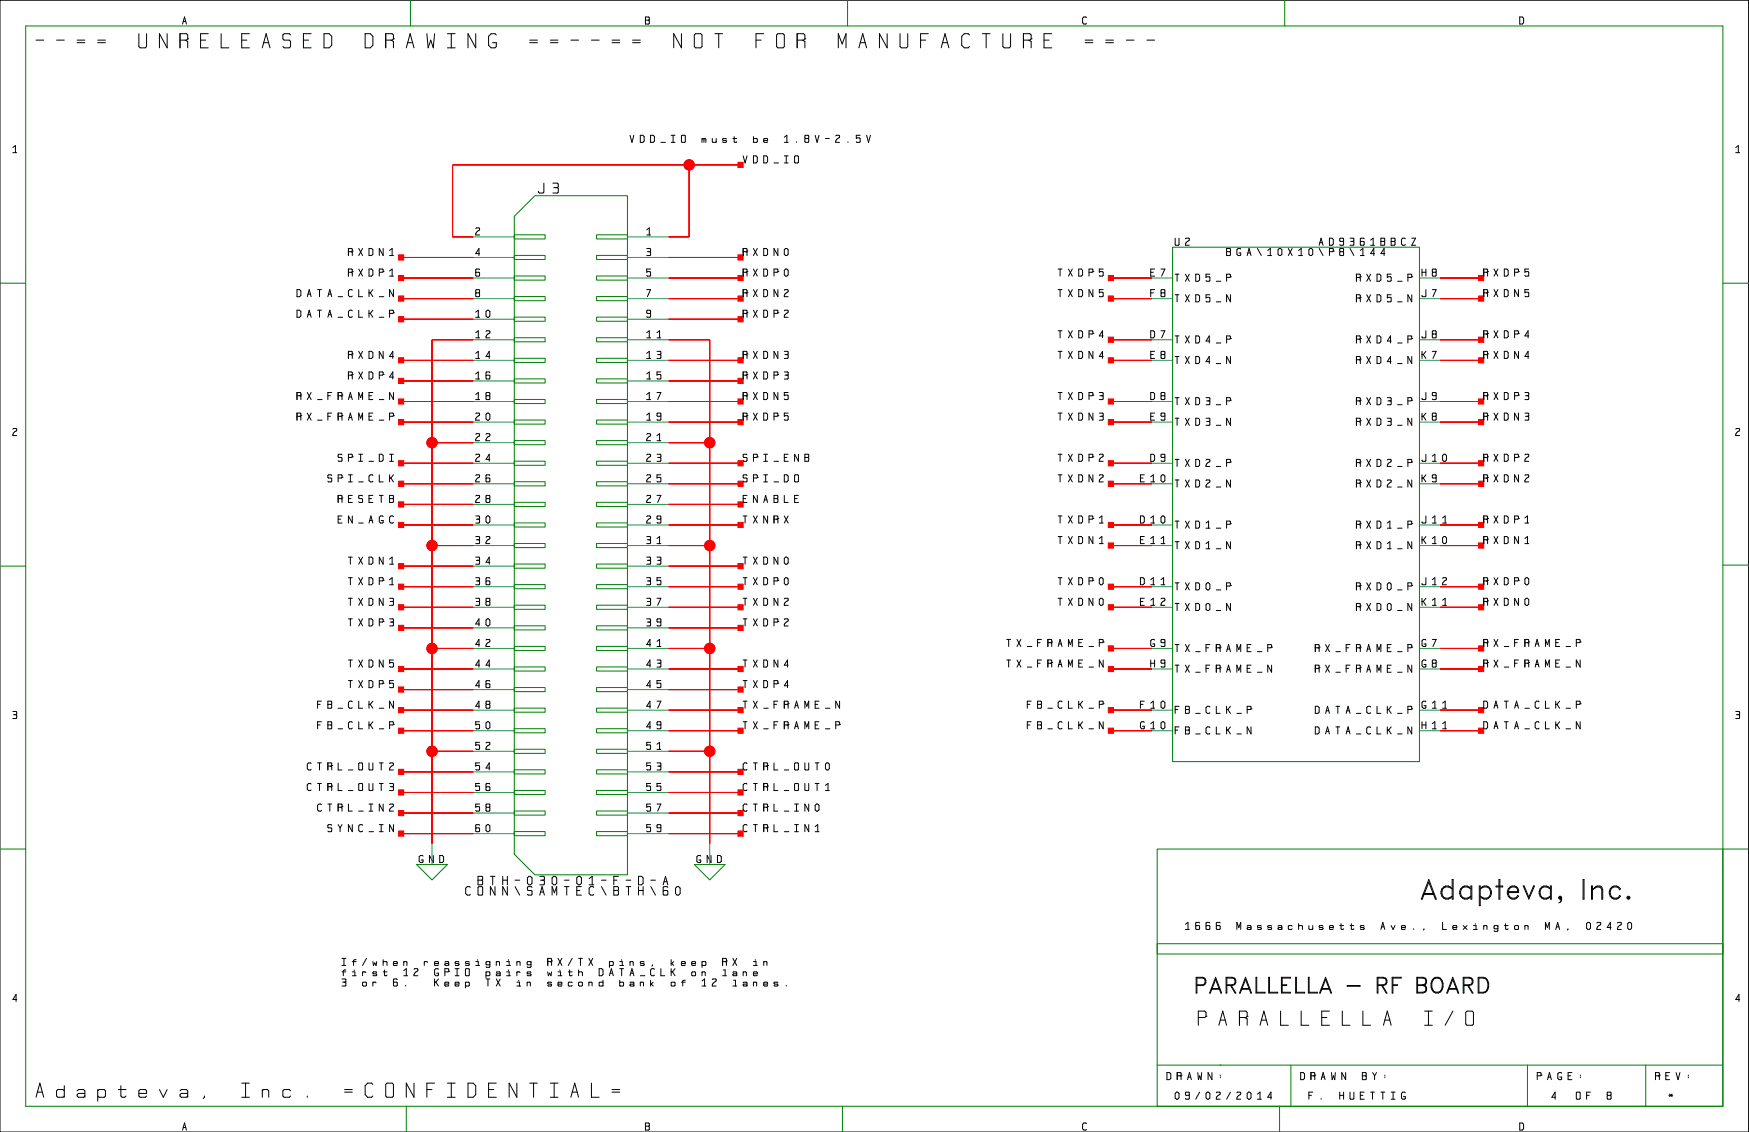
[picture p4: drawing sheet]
<svg xmlns="http://www.w3.org/2000/svg" width="432mm" height="279mm" viewBox="0 0 432 279" stroke-linecap="round" stroke-linejoin="round" font-family="sans-serif">
<path d="M0 .1h431.7v279.3h-431.7zM412.2 270l.6 .7M412.8 270l-.6 .7" fill="none" stroke="#000" stroke-width=".25"/>
<g fill="none" stroke="#008000" stroke-width=".25">
<path d="M6.3 6.4h419.1v266.7h-419.1zM101.3 .1v6.3M209.2 .1v6.3M317.2 .1v6.3M127 58h7.6v1h-7.6zM132.1 48.3h22.8v167.6h-22.8l-5.1-5.1v-157.4zM147.3 58h7.6v1h-7.6zM0 69.9h6.3M127 63h7.6v1.1h-7.6zM127 68.1h7.6v1h-7.6zM127 73.2h7.6v1h-7.6zM127 78.3h7.6v1h-7.6z"/>
<path d="M147.3 63h7.6v1.1h-7.6zM147.3 68.1h7.6v1h-7.6zM147.3 73.2h7.6v1h-7.6zM147.3 78.3h7.6v1h-7.6zM289.5 61h60.9v127h-60.9zM425.4 69.9h6.3M127 83.4h7.6v1h-7.6zM127 88.4h7.6v1.1h-7.6zM127 93.5h7.6v1h-7.6zM127 98.6h7.6v1h-7.6zM147.3 83.4h7.6v1h-7.6zM147.3 88.4h7.6v1.1h-7.6z"/>
<path d="M147.3 93.5h7.6v1h-7.6zM147.3 98.6h7.6v1h-7.6zM127 103.7h7.6v1h-7.6zM127 108.8h7.6v1h-7.6zM127 113.8h7.6v1h-7.6zM127 118.9h7.6v1h-7.6zM147.3 103.7h7.6v1h-7.6zM147.3 108.8h7.6v1h-7.6zM147.3 113.8h7.6v1h-7.6zM147.3 118.9h7.6v1h-7.6zM0 139.7h6.3M127 124h7.6v1h-7.6z"/>
<path d="M127 129.1h7.6v1h-7.6zM127 134.1h7.6v1.1h-7.6zM127 139.2h7.6v1h-7.6zM147.3 124h7.6v1h-7.6zM147.3 129.1h7.6v1h-7.6zM147.3 134.1h7.6v1.1h-7.6zM147.3 139.2h7.6v1h-7.6zM425.4 139.5h6.3M127 144.3h7.6v1h-7.6zM127 149.4h7.6v1h-7.6zM127 154.5h7.6v1h-7.6zM127 159.5h7.6v1.1h-7.6z"/>
<path d="M147.3 144.3h7.6v1h-7.6zM147.3 149.4h7.6v1h-7.6zM147.3 154.5h7.6v1h-7.6zM147.3 159.5h7.6v1.1h-7.6zM127 164.6h7.6v1h-7.6zM127 169.7h7.6v1h-7.6zM127 174.8h7.6v1h-7.6zM127 179.9h7.6v1h-7.6zM147.3 164.6h7.6v1h-7.6zM147.3 169.7h7.6v1h-7.6zM147.3 174.8h7.6v1h-7.6zM147.3 179.9h7.6v1h-7.6z"/>
<path d="M127 184.9h7.6v1h-7.6zM127 190h7.6v1h-7.6zM127 195.1h7.6v1h-7.6zM147.3 184.9h7.6v1h-7.6zM147.3 190h7.6v1h-7.6zM147.3 195.1h7.6v1h-7.6zM0 209.6h6.3M102.8 213.4h7.7l-3.8 3.8zM127 200.2h7.6v1h-7.6zM127 205.2h7.6v1.1h-7.6zM147.3 200.2h7.6v1h-7.6zM147.3 205.2h7.6v1.1h-7.6z"/>
<path d="M171.4 213.4h7.6l-3.8 3.8zM285.7 209.6h139.7v63.5h-139.7zM425.4 209.6h6.3M285.7 232.9h139.7v2.6h-139.7zM100.3 273.1v6.3M208 273.1v6.3M285.7 262.9h139.4M315.9 273.1v6.3M318.7 262.9v10.2M377.1 262.9v10.2M406.3 262.9v10.2"/>
</g>
<g fill="none" stroke="#008080" stroke-width=".25">
<path d="M116.8 58.5h10.2M154.9 58.5h10.2M116.8 73.7h10.2M116.8 68.6h10.2M116.8 63.5h10.2M116.8 78.8h10.2M154.9 73.7h10.2M154.9 68.6h10.2M154.9 63.5h10.2M154.9 78.8h10.2M284.4 73.7h5.1M284.4 68.6h5.1"/>
<path d="M350.4 73.7h5.1M350.4 68.6h5.1M116.8 83.9h10.2M116.8 88.9h10.2M116.8 94h10.2M116.8 99.1h10.2M154.9 83.9h10.2M154.9 88.9h10.2M154.9 94h10.2M154.9 99.1h10.2M284.4 83.9h5.1M284.4 88.9h5.1"/>
<path d="M284.4 99.1h5.1M350.4 83.9h5.1M350.4 88.9h5.1M350.4 99.1h5.1M116.8 104.2h10.2M116.8 109.3h10.2M116.8 114.3h10.2M116.8 119.4h10.2M154.9 104.2h10.2M154.9 109.3h10.2M154.9 114.3h10.2M154.9 119.4h10.2"/>
<path d="M284.4 104.2h5.1M284.4 114.3h5.1M284.4 119.4h5.1M350.4 104.2h5.1M350.4 114.3h5.1M350.4 119.4h5.1M116.8 124.5h10.2M116.8 129.6h10.2M116.8 134.7h10.2M116.8 139.7h10.2M154.9 124.5h10.2M154.9 129.6h10.2"/>
<path d="M154.9 134.7h10.2M154.9 139.7h10.2M284.4 129.6h5.1M284.4 134.7h5.1M350.4 129.6h5.1M350.4 134.7h5.1M116.8 144.8h10.2M116.8 149.9h10.2M116.8 155h10.2M154.9 144.8h10.2M154.9 149.9h10.2M154.9 155h10.2"/>
<path d="M284.4 144.8h5.1M284.4 149.9h5.1M350.4 144.8h5.1M350.4 149.9h5.1M116.8 175.3h10.2M116.8 170.2h10.2M116.8 165.1h10.2M116.8 160h10.2M154.9 175.3h10.2M154.9 170.2h10.2M154.9 165.1h10.2M154.9 160h10.2"/>
<path d="M284.4 175.3h5.1M284.4 165.1h5.1M284.4 160h5.1M350.4 175.3h5.1M350.4 165.1h5.1M350.4 160h5.1M116.8 180.4h10.2M116.8 195.6h10.2M116.8 185.4h10.2M116.8 190.5h10.2M154.9 180.4h10.2M154.9 195.6h10.2"/>
<path d="M154.9 185.4h10.2M154.9 190.5h10.2M284.4 180.4h5.1M350.4 180.4h5.1M106.7 208.3v5.1M116.8 200.7h10.2M116.8 205.8h10.2M154.9 200.7h10.2M154.9 205.8h10.2M175.2 208.3v5.1"/>
</g>
<g fill="#f00" stroke="#f00" stroke-width=".25">
<path d="M106.7 185.4h10.1z" fill-rule="evenodd"/>
<path d="M106.7 160h10.1z" fill-rule="evenodd"/>
<path d="M106.7 134.7h10.1z" fill-rule="evenodd"/>
<path d="M106.7 109.3h10.1z" fill-rule="evenodd"/>
<path d="M106.7 83.9h10.1z" fill-rule="evenodd"/>
<path d="M106.7 83.9v25.4z" fill-rule="evenodd"/>
<path d="M106.7 160v25.4z" fill-rule="evenodd"/>
<path d="M106.7 134.7v25.3z" fill-rule="evenodd"/>
<path d="M106.7 185.4v22.9z" fill-rule="evenodd"/>
<path d="M106.7 109.3v25.4z" fill-rule="evenodd"/>
<path d="M355.5 180.4h10.2z" fill-rule="evenodd"/>
<path d="M365 179.7h1.3v1.3h-1.3z" fill-rule="evenodd"/>
<path d="M355.5 175.3h10.2z" fill-rule="evenodd"/>
<path d="M365 174.6h1.3v1.3h-1.3z" fill-rule="evenodd"/>
<path d="M355.5 165.1h10.2z" fill-rule="evenodd"/>
<path d="M365 164.5h1.3v1.3h-1.3z" fill-rule="evenodd"/>
<path d="M355.5 160h10.2z" fill-rule="evenodd"/>
<path d="M365 159.4h1.3v1.3h-1.3z" fill-rule="evenodd"/>
<path d="M355.5 149.9h10.2z" fill-rule="evenodd"/>
<path d="M365 149.3h1.3v1.2h-1.3z" fill-rule="evenodd"/>
<path d="M355.5 144.8h10.2z" fill-rule="evenodd"/>
<path d="M365 144.2h1.3v1.2h-1.3z" fill-rule="evenodd"/>
<path d="M355.5 134.7h10.2z" fill-rule="evenodd"/>
<path d="M365 134h1.3v1.3h-1.3z" fill-rule="evenodd"/>
<path d="M355.5 129.6h10.2z" fill-rule="evenodd"/>
<path d="M365 128.9h1.3v1.3h-1.3z" fill-rule="evenodd"/>
<path d="M355.5 119.4h10.2z" fill-rule="evenodd"/>
<path d="M365 118.8h1.3v1.3h-1.3z" fill-rule="evenodd"/>
<path d="M355.5 114.3h10.2z" fill-rule="evenodd"/>
<path d="M365 113.7h1.3v1.3h-1.3z" fill-rule="evenodd"/>
<path d="M355.5 88.9h10.2z" fill-rule="evenodd"/>
<path d="M365 88.3h1.3v1.3h-1.3z" fill-rule="evenodd"/>
<path d="M355.5 83.9h10.2z" fill-rule="evenodd"/>
<path d="M365 83.2h1.3v1.3h-1.3z" fill-rule="evenodd"/>
<path d="M355.5 73.7h10.2z" fill-rule="evenodd"/>
<path d="M365 73.1h1.3v1.2h-1.3z" fill-rule="evenodd"/>
<path d="M355.5 68.6h10.2z" fill-rule="evenodd"/>
<path d="M365 68h1.3v1.3h-1.3z" fill-rule="evenodd"/>
<path d="M274.3 180.4h10.1z" fill-rule="evenodd"/>
<path d="M273.6 179.7h1.3v1.3h-1.3z" fill-rule="evenodd"/>
<path d="M274.3 175.3h10.1z" fill-rule="evenodd"/>
<path d="M273.6 174.6h1.3v1.3h-1.3z" fill-rule="evenodd"/>
<path d="M274.3 165.1h10.1z" fill-rule="evenodd"/>
<path d="M273.6 164.5h1.3v1.3h-1.3z" fill-rule="evenodd"/>
<path d="M274.3 160h10.1z" fill-rule="evenodd"/>
<path d="M273.6 159.4h1.3v1.3h-1.3z" fill-rule="evenodd"/>
<path d="M274.3 149.9h10.1z" fill-rule="evenodd"/>
<path d="M273.6 149.3h1.3v1.2h-1.3z" fill-rule="evenodd"/>
<path d="M274.3 144.8h10.1z" fill-rule="evenodd"/>
<path d="M273.6 144.2h1.3v1.2h-1.3z" fill-rule="evenodd"/>
<path d="M274.3 134.7h10.1z" fill-rule="evenodd"/>
<path d="M273.6 134h1.3v1.3h-1.3z" fill-rule="evenodd"/>
<path d="M274.3 129.6h10.1z" fill-rule="evenodd"/>
<path d="M273.6 128.9h1.3v1.3h-1.3z" fill-rule="evenodd"/>
<path d="M274.3 119.4h10.1z" fill-rule="evenodd"/>
<path d="M273.6 118.8h1.3v1.3h-1.3z" fill-rule="evenodd"/>
<path d="M274.3 114.3h10.1z" fill-rule="evenodd"/>
<path d="M273.6 113.7h1.3v1.3h-1.3z" fill-rule="evenodd"/>
<path d="M274.3 104.2h10.1z" fill-rule="evenodd"/>
<path d="M273.6 103.5h1.3v1.3h-1.3z" fill-rule="evenodd"/>
<path d="M274.3 99.1h10.1z" fill-rule="evenodd"/>
<path d="M273.6 98.5h1.3v1.2h-1.3z" fill-rule="evenodd"/>
<path d="M274.3 88.9h10.1z" fill-rule="evenodd"/>
<path d="M273.6 88.3h1.3v1.3h-1.3z" fill-rule="evenodd"/>
<path d="M274.3 83.9h10.1z" fill-rule="evenodd"/>
<path d="M273.6 83.2h1.3v1.3h-1.3z" fill-rule="evenodd"/>
<path d="M274.3 73.7h10.1z" fill-rule="evenodd"/>
<path d="M273.6 73.1h1.3v1.2h-1.3z" fill-rule="evenodd"/>
<path d="M274.3 68.6h10.1z" fill-rule="evenodd"/>
<path d="M273.6 68h1.3v1.3h-1.3z" fill-rule="evenodd"/>
<path d="M99 73.7h17.8z" fill-rule="evenodd"/>
<path d="M98.4 73.1h1.3v1.2h-1.3z" fill-rule="evenodd"/>
<path d="M99 78.8h17.8z" fill-rule="evenodd"/>
<path d="M98.4 78.2h1.3v1.2h-1.3z" fill-rule="evenodd"/>
<path d="M165.1 63.5h17.7z" fill-rule="evenodd"/>
<path d="M182.2 62.9h1.3v1.3h-1.3z" fill-rule="evenodd"/>
<path d="M165.1 68.6h17.7z" fill-rule="evenodd"/>
<path d="M182.2 68h1.3v1.3h-1.3z" fill-rule="evenodd"/>
<path d="M99 63.5h17.8z" fill-rule="evenodd"/>
<path d="M98.4 62.9h1.3v1.3h-1.3z" fill-rule="evenodd"/>
<path d="M99 68.6h17.8z" fill-rule="evenodd"/>
<path d="M98.4 68h1.3v1.3h-1.3z" fill-rule="evenodd"/>
<path d="M165.1 73.7h17.7z" fill-rule="evenodd"/>
<path d="M182.2 73.1h1.3v1.2h-1.3z" fill-rule="evenodd"/>
<path d="M165.1 78.8h17.7z" fill-rule="evenodd"/>
<path d="M182.2 78.2h1.3v1.2h-1.3z" fill-rule="evenodd"/>
<path d="M99 88.9h17.8z" fill-rule="evenodd"/>
<path d="M98.4 88.3h1.3v1.3h-1.3z" fill-rule="evenodd"/>
<path d="M99 94h17.8z" fill-rule="evenodd"/>
<path d="M98.4 93.4h1.3v1.3h-1.3z" fill-rule="evenodd"/>
<path d="M165.1 99.1h17.7z" fill-rule="evenodd"/>
<path d="M182.2 98.5h1.3v1.2h-1.3z" fill-rule="evenodd"/>
<path d="M165.1 104.2h17.7z" fill-rule="evenodd"/>
<path d="M182.2 103.5h1.3v1.3h-1.3z" fill-rule="evenodd"/>
<path d="M99 99.1h17.8z" fill-rule="evenodd"/>
<path d="M98.4 98.5h1.3v1.2h-1.3z" fill-rule="evenodd"/>
<path d="M99 104.2h17.8z" fill-rule="evenodd"/>
<path d="M98.4 103.5h1.3v1.3h-1.3z" fill-rule="evenodd"/>
<path d="M99 175.3h17.8z" fill-rule="evenodd"/>
<path d="M98.4 174.6h1.3v1.3h-1.3z" fill-rule="evenodd"/>
<path d="M99 180.4h17.8z" fill-rule="evenodd"/>
<path d="M98.4 179.7h1.3v1.3h-1.3z" fill-rule="evenodd"/>
<path d="M165.1 175.3h17.7z" fill-rule="evenodd"/>
<path d="M182.2 174.6h1.3v1.3h-1.3z" fill-rule="evenodd"/>
<path d="M165.1 180.4h17.7z" fill-rule="evenodd"/>
<path d="M182.2 179.7h1.3v1.3h-1.3z" fill-rule="evenodd"/>
<path d="M165.1 139.7h17.7z" fill-rule="evenodd"/>
<path d="M182.2 139.1h1.3v1.3h-1.3z" fill-rule="evenodd"/>
<path d="M165.1 144.8h17.7z" fill-rule="evenodd"/>
<path d="M182.2 144.2h1.3v1.2h-1.3z" fill-rule="evenodd"/>
<path d="M99 139.7h17.8z" fill-rule="evenodd"/>
<path d="M98.4 139.1h1.3v1.3h-1.3z" fill-rule="evenodd"/>
<path d="M99 144.8h17.8z" fill-rule="evenodd"/>
<path d="M98.4 144.2h1.3v1.2h-1.3z" fill-rule="evenodd"/>
<path d="M165.1 149.9h17.7z" fill-rule="evenodd"/>
<path d="M182.2 149.3h1.3v1.2h-1.3z" fill-rule="evenodd"/>
<path d="M165.1 155h17.7z" fill-rule="evenodd"/>
<path d="M182.2 154.3h1.3v1.3h-1.3z" fill-rule="evenodd"/>
<path d="M99 149.9h17.8z" fill-rule="evenodd"/>
<path d="M98.4 149.3h1.3v1.2h-1.3z" fill-rule="evenodd"/>
<path d="M99 155h17.8z" fill-rule="evenodd"/>
<path d="M98.4 154.3h1.3v1.3h-1.3z" fill-rule="evenodd"/>
<path d="M165.1 165.1h17.7z" fill-rule="evenodd"/>
<path d="M182.2 164.5h1.3v1.3h-1.3z" fill-rule="evenodd"/>
<path d="M165.1 170.2h17.7z" fill-rule="evenodd"/>
<path d="M182.2 169.6h1.3v1.2h-1.3z" fill-rule="evenodd"/>
<path d="M99 165.1h17.8z" fill-rule="evenodd"/>
<path d="M98.4 164.5h1.3v1.3h-1.3z" fill-rule="evenodd"/>
<path d="M99 170.2h17.8z" fill-rule="evenodd"/>
<path d="M98.4 169.6h1.3v1.2h-1.3z" fill-rule="evenodd"/>
<path d="M165.1 83.9h10.1z" fill-rule="evenodd"/>
<path d="M175.2 83.9v25.4z" fill-rule="evenodd"/>
<path d="M165.1 109.3h10.1z" fill-rule="evenodd"/>
<path d="M165.1 134.7h10.1z" fill-rule="evenodd"/>
<path d="M165.1 160h10.1z" fill-rule="evenodd"/>
<path d="M165.1 185.4h10.1z" fill-rule="evenodd"/>
<path d="M175.2 160v25.4z" fill-rule="evenodd"/>
<path d="M175.2 134.7v25.3z" fill-rule="evenodd"/>
<path d="M175.2 109.3v25.4z" fill-rule="evenodd"/>
<path d="M175.2 185.4v22.9z" fill-rule="evenodd"/>
<path d="M111.7 58.5h5.1z" fill-rule="evenodd"/>
<path d="M111.7 40.7v17.8z" fill-rule="evenodd"/>
<path d="M170.1 40.7v17.8z" fill-rule="evenodd"/>
<path d="M165.1 58.5h5z" fill-rule="evenodd"/>
<path d="M111.7 40.7h58.4z" fill-rule="evenodd"/>
<path d="M170.1 40.7h12.7z" fill-rule="evenodd"/>
<path d="M182.2 40.1h1.3v1.2h-1.3z" fill-rule="evenodd"/>
<path d="M165.1 129.6h17.7z" fill-rule="evenodd"/>
<path d="M182.2 128.9h1.3v1.3h-1.3z" fill-rule="evenodd"/>
<path d="M99 124.5h17.8z" fill-rule="evenodd"/>
<path d="M98.4 123.9h1.3v1.2h-1.3z" fill-rule="evenodd"/>
<path d="M165.1 119.4h17.7z" fill-rule="evenodd"/>
<path d="M182.2 118.8h1.3v1.3h-1.3z" fill-rule="evenodd"/>
<path d="M165.1 114.3h17.7z" fill-rule="evenodd"/>
<path d="M182.2 113.7h1.3v1.3h-1.3z" fill-rule="evenodd"/>
<path d="M99 119.4h17.8z" fill-rule="evenodd"/>
<path d="M98.4 118.8h1.3v1.3h-1.3z" fill-rule="evenodd"/>
<path d="M99 114.3h17.8z" fill-rule="evenodd"/>
<path d="M98.4 113.7h1.3v1.3h-1.3z" fill-rule="evenodd"/>
<path d="M165.1 124.5h17.7z" fill-rule="evenodd"/>
<path d="M182.2 123.9h1.3v1.2h-1.3z" fill-rule="evenodd"/>
<path d="M99 190.5h17.8z" fill-rule="evenodd"/>
<path d="M98.4 189.9h1.3v1.3h-1.3z" fill-rule="evenodd"/>
<path d="M165.1 190.5h17.7z" fill-rule="evenodd"/>
<path d="M182.2 189.9h1.3v1.3h-1.3z" fill-rule="evenodd"/>
<path d="M165.1 195.6h17.7z" fill-rule="evenodd"/>
<path d="M182.2 195h1.3v1.2h-1.3z" fill-rule="evenodd"/>
<path d="M165.1 205.8h17.7z" fill-rule="evenodd"/>
<path d="M182.2 205.1h1.3v1.3h-1.3z" fill-rule="evenodd"/>
<path d="M99 195.6h17.8z" fill-rule="evenodd"/>
<path d="M98.4 195h1.3v1.2h-1.3z" fill-rule="evenodd"/>
<path d="M99 129.6h17.8z" fill-rule="evenodd"/>
<path d="M98.4 128.9h1.3v1.3h-1.3z" fill-rule="evenodd"/>
<path d="M99 205.8h17.8z" fill-rule="evenodd"/>
<path d="M98.4 205.1h1.3v1.3h-1.3z" fill-rule="evenodd"/>
<path d="M99 200.7h17.8z" fill-rule="evenodd"/>
<path d="M98.4 200h1.3v1.3h-1.3z" fill-rule="evenodd"/>
<path d="M355.5 104.2h10.2z" fill-rule="evenodd"/>
<path d="M365 103.5h1.3v1.3h-1.3z" fill-rule="evenodd"/>
<path d="M355.5 99.1h10.2z" fill-rule="evenodd"/>
<path d="M365 98.5h1.3v1.2h-1.3z" fill-rule="evenodd"/>
<path d="M165.1 88.9h17.7z" fill-rule="evenodd"/>
<path d="M182.2 88.3h1.3v1.3h-1.3z" fill-rule="evenodd"/>
<path d="M165.1 94h17.7z" fill-rule="evenodd"/>
<path d="M182.2 93.4h1.3v1.3h-1.3z" fill-rule="evenodd"/>
<path d="M165.1 200.7h17.7z" fill-rule="evenodd"/>
<path d="M182.2 200h1.3v1.3h-1.3z" fill-rule="evenodd"/>
<circle cx="106.7" cy="160" r="1.27"/>
<circle cx="106.7" cy="185.4" r="1.27"/>
<circle cx="106.7" cy="134.7" r="1.27"/>
<circle cx="106.7" cy="109.3" r="1.27"/>
<circle cx="175.2" cy="160" r="1.27"/>
<circle cx="175.2" cy="134.7" r="1.27"/>
<circle cx="175.2" cy="109.3" r="1.27"/>
<circle cx="175.2" cy="185.4" r="1.27"/>
<circle cx="170.1" cy="40.7" r="1.27"/>
</g>
<g fill="none" stroke="#f00" stroke-width=".25">
<path d="M170.1 40.7v17.8h-5M182.8 40.7h-71.1v17.8h5.1M99 73.7h17.8M99 68.6h17.8M99 78.8h17.8M99 63.5h17.8M165.1 73.7h17.7M165.1 68.6h17.7M165.1 78.8h17.7M165.1 63.5h17.7M274.3 73.7h10.1M274.3 68.6h10.1"/>
<path d="M355.5 73.7h10.2M355.5 68.6h10.2M99 88.9h17.8M99 99.1h17.8M99 94h17.8M116.8 83.9h-10.1v124.4M165.1 83.9h10.1v124.4M165.1 88.9h17.7M165.1 99.1h17.7M165.1 94h17.7M274.3 83.9h10.1M274.3 88.9h10.1"/>
<path d="M274.3 99.1h10.1M355.5 83.9h10.2M355.5 88.9h10.2M355.5 99.1h10.2M99 119.4h17.8M99 114.3h17.8M99 104.2h17.8M106.7 109.3h10.1M165.1 109.3h10.1M165.1 119.4h17.7M165.1 114.3h17.7M165.1 104.2h17.7"/>
<path d="M274.3 119.4h10.1M274.3 114.3h10.1M274.3 104.2h10.1M355.5 119.4h10.2M355.5 114.3h10.2M355.5 104.2h10.2M99 129.6h17.8M99 139.7h17.8M99 124.5h17.8M106.7 134.7h10.1M165.1 134.7h10.1M165.1 129.6h17.7"/>
<path d="M165.1 139.7h17.7M165.1 124.5h17.7M274.3 134.7h10.1M274.3 129.6h10.1M355.5 134.7h10.2M355.5 129.6h10.2M99 149.9h17.8M99 144.8h17.8M99 155h17.8M165.1 149.9h17.7M165.1 144.8h17.7M165.1 155h17.7"/>
<path d="M274.3 149.9h10.1M274.3 144.8h10.1M355.5 149.9h10.2M355.5 144.8h10.2M99 175.3h17.8M99 165.1h17.8M99 170.2h17.8M106.7 160h10.1M165.1 160h10.1M165.1 175.3h17.7M165.1 165.1h17.7M165.1 170.2h17.7"/>
<path d="M274.3 160h10.1M274.3 175.3h10.1M274.3 165.1h10.1M355.5 160h10.2M355.5 175.3h10.2M355.5 165.1h10.2M99 180.4h17.8M99 190.5h17.8M99 195.6h17.8M106.7 185.4h10.1M165.1 185.4h10.1M165.1 180.4h17.7"/>
<path d="M165.1 190.5h17.7M165.1 195.6h17.7M274.3 180.4h10.1M355.5 180.4h10.2M99 205.8h17.8M99 200.7h17.8M165.1 205.8h17.7M165.1 200.7h17.7"/>
<circle cx="170.1" cy="40.7" r="1.27"/>
<circle cx="106.7" cy="109.3" r="1.27"/>
<circle cx="175.2" cy="109.3" r="1.27"/>
<circle cx="106.7" cy="134.7" r="1.27"/>
<circle cx="175.2" cy="134.7" r="1.27"/>
<circle cx="106.7" cy="160" r="1.27"/>
<circle cx="175.2" cy="160" r="1.27"/>
<circle cx="106.7" cy="185.4" r="1.27"/>
<circle cx="175.2" cy="185.4" r="1.27"/>
</g>
<g font-size="7.4">
<text x="350.4" y="220.7">Ad</text>
<text x="359.7" y="220.7">a</text>
<text x="364.3" y="220.7">pt</text>
<text x="371.4" y="220.7">eva</text>
<text x="383.9" y="220.7">, I</text>
<text x="392" y="220.7">n</text>
<text x="396.6" y="220.7">c.</text>
</g>
<text font-size="6" x="294.6" y="244">PARALLELLA - RF BOARD</text>
<g font-size="4.9">
<text x="7.6" y="10.8">--==</text>
<text x="33" y="10.8">UNRELEASED</text>
<text x="88.9" y="10.8">DRAWING</text>
<text x="129.5" y="10.8">==--==</text>
<text x="165.1" y="10.8">NOT</text>
<text x="185.4" y="10.8">FOR</text>
<text x="205.7" y="10.8">MANUFACTURE</text>
<text x="266.6" y="10.8">==--</text>
<text x="294.6" y="252">PARALLELLA</text>
<text x="350.4" y="252">I/O</text>
<text x="7.6" y="269.8">Adapteva,</text>
<text x="58.4" y="269.8">Inc.</text>
<text x="83.8" y="269.8">=CONFIDENTIAL=</text>
</g>
<text font-size="3.5" x="132" y="46.8">J3</text>
<g font-size="2.8">
<text x="114.8" y="220.3">CONN\SAMTEC\BTH\60</text>
<text x="117.8" y="217.8">BTH-030-01-F-D-A</text>
</g>
<g font-size="2.5">
<text x="44.4" y="5.3">A</text>
<text x="158.7" y="5.3">B</text>
<text x="266.6" y="5.3">C</text>
<text x="374.6" y="5.3">D</text>
<text x="154.9" y="34.5">VDD_IO</text>
<text x="172.7" y="34.5">must</text>
<text x="185.4" y="34.5">be</text>
<text x="193" y="34.5">1.8V-2.5V</text>
<text x="2.5" y="37.1">1</text>
<text x="182.8" y="39.6">VDD_IO</text>
<text x="427.9" y="37.1">1</text>
<text x="116.8" y="57.4">2</text>
<text x="160" y="57.4">1</text>
<text x="289.5" y="59.9">U2</text>
<text x="325" y="59.9">AD9361BBCZ</text>
<text x="86.3" y="62.5">RXDN1</text>
<text x="116.8" y="62.5">4</text>
<text x="160" y="62.5">3</text>
<text x="182.8" y="62.5">RXDN0</text>
<text x="302.2" y="62.5">BGA\10X10\P8\144</text>
<text x="86.3" y="67.6">RXDP1</text>
<text x="116.8" y="67.6">6</text>
<text x="160" y="67.6">5</text>
<text x="182.8" y="67.6">RXDP0</text>
<text x="261.6" y="67.6">TXDP5</text>
<text x="284.4" y="67.6">E7</text>
<text x="289.5" y="68.8">TXD5_P</text>
<text x="335.2" y="68.8">RXD5_P</text>
<text x="350.4" y="67.6">H8</text>
<text x="365.7" y="67.6">RXDP5</text>
<text x="73.6" y="72.6">DATA_CLK_N</text>
<text x="73.6" y="77.7">DATA_CLK_P</text>
<text x="116.8" y="77.7">10</text>
<text x="116.8" y="72.6">8</text>
<text x="160" y="77.7">9</text>
<text x="160" y="72.6">7</text>
<text x="182.8" y="72.6">RXDN2</text>
<text x="182.8" y="77.7">RXDP2</text>
<text x="261.6" y="72.6">TXDN5</text>
<text x="284.4" y="72.6">F8</text>
<text x="289.5" y="73.9">TXD5_N</text>
<text x="335.2" y="73.9">RXD5_N</text>
<text x="350.4" y="72.6">J7</text>
<text x="365.7" y="72.6">RXDN5</text>
<text x="116.8" y="82.8">12</text>
<text x="160" y="82.8">11</text>
<text x="261.6" y="82.8">TXDP4</text>
<text x="284.4" y="82.8">D7</text>
<text x="350.4" y="82.8">J8</text>
<text x="365.7" y="82.8">RXDP4</text>
<text x="86.3" y="87.9">RXDN4</text>
<text x="116.8" y="87.9">14</text>
<text x="160" y="87.9">13</text>
<text x="182.8" y="87.9">RXDN3</text>
<text x="261.6" y="87.9">TXDN4</text>
<text x="284.4" y="87.9">E8</text>
<text x="289.5" y="84.1">TXD4_P</text>
<text x="289.5" y="89.1">TXD4_N</text>
<text x="335.2" y="84.1">RXD4_P</text>
<text x="335.2" y="89.1">RXD4_N</text>
<text x="350.4" y="87.9">K7</text>
<text x="365.7" y="87.9">RXDN4</text>
<text x="86.3" y="92.9">RXDP4</text>
<text x="116.8" y="92.9">16</text>
<text x="160" y="92.9">15</text>
<text x="182.8" y="92.9">RXDP3</text>
<text x="73.6" y="98">RX_FRAME_N</text>
<text x="116.8" y="98">18</text>
<text x="160" y="98">17</text>
<text x="182.8" y="98">RXDN5</text>
<text x="261.6" y="98">TXDP3</text>
<text x="284.4" y="98">D8</text>
<text x="289.5" y="99.3">TXD3_P</text>
<text x="335.2" y="99.3">RXD3_P</text>
<text x="350.4" y="98">J9</text>
<text x="365.7" y="98">RXDP3</text>
<text x="2.5" y="106.9">2</text>
<text x="73.6" y="103.1">RX_FRAME_P</text>
<text x="116.8" y="103.1">20</text>
<text x="160" y="103.1">19</text>
<text x="182.8" y="103.1">RXDP5</text>
<text x="261.6" y="103.1">TXDN3</text>
<text x="284.4" y="103.1">E9</text>
<text x="289.5" y="104.4">TXD3_N</text>
<text x="335.2" y="104.4">RXD3_N</text>
<text x="350.4" y="103.1">K8</text>
<text x="365.7" y="103.1">RXDN3</text>
<text x="427.9" y="106.9">2</text>
<text x="83.8" y="113.3">SPI_DI</text>
<text x="116.8" y="113.3">24</text>
<text x="116.8" y="108.2">22</text>
<text x="160" y="113.3">23</text>
<text x="160" y="108.2">21</text>
<text x="182.8" y="113.3">SPI_ENB</text>
<text x="261.6" y="113.3">TXDP2</text>
<text x="284.4" y="113.3">D9</text>
<text x="350.4" y="113.3">J10</text>
<text x="365.7" y="113.3">RXDP2</text>
<text x="81.3" y="118.3">SPI_CLK</text>
<text x="116.8" y="118.3">26</text>
<text x="160" y="118.3">25</text>
<text x="182.8" y="118.3">SPI_DO</text>
<text x="261.6" y="118.3">TXDN2</text>
<text x="281.9" y="118.3">E10</text>
<text x="289.5" y="114.5">TXD2_P</text>
<text x="289.5" y="119.6">TXD2_N</text>
<text x="335.2" y="114.5">RXD2_P</text>
<text x="335.2" y="119.6">RXD2_N</text>
<text x="350.4" y="118.3">K9</text>
<text x="365.7" y="118.3">RXDN2</text>
<text x="83.8" y="123.4">RESETB</text>
<text x="116.8" y="123.4">28</text>
<text x="160" y="123.4">27</text>
<text x="182.8" y="123.4">ENABLE</text>
<text x="83.8" y="128.5">EN_AGC</text>
<text x="116.8" y="128.5">30</text>
<text x="160" y="128.5">29</text>
<text x="182.8" y="128.5">TXNRX</text>
<text x="261.6" y="128.5">TXDP1</text>
<text x="281.9" y="128.5">D10</text>
<text x="289.5" y="129.8">TXD1_P</text>
<text x="335.2" y="129.8">RXD1_P</text>
<text x="350.4" y="128.5">J11</text>
<text x="365.7" y="128.5">RXDP1</text>
<text x="116.8" y="133.6">32</text>
<text x="160" y="133.6">31</text>
<text x="261.6" y="133.6">TXDN1</text>
<text x="281.9" y="133.6">E11</text>
<text x="289.5" y="134.8">TXD1_N</text>
<text x="335.2" y="134.8">RXD1_N</text>
<text x="350.4" y="133.6">K10</text>
<text x="365.7" y="133.6">RXDN1</text>
<text x="86.3" y="138.7">TXDN1</text>
<text x="86.3" y="143.7">TXDP1</text>
<text x="116.8" y="138.7">34</text>
<text x="116.8" y="143.7">36</text>
<text x="160" y="143.7">35</text>
<text x="160" y="138.7">33</text>
<text x="182.8" y="138.7">TXDN0</text>
<text x="182.8" y="143.7">TXDP0</text>
<text x="261.6" y="143.7">TXDP0</text>
<text x="281.9" y="143.7">D11</text>
<text x="350.4" y="143.7">J12</text>
<text x="365.7" y="143.7">RXDP0</text>
<text x="86.3" y="148.8">TXDN3</text>
<text x="116.8" y="148.8">38</text>
<text x="160" y="148.8">37</text>
<text x="182.8" y="148.8">TXDN2</text>
<text x="261.6" y="148.8">TXDN0</text>
<text x="281.9" y="148.8">E12</text>
<text x="289.5" y="145">TXD0_P</text>
<text x="335.2" y="145">RXD0_P</text>
<text x="350.4" y="148.8">K11</text>
<text x="365.7" y="148.8">RXDN0</text>
<text x="86.3" y="153.9">TXDP3</text>
<text x="116.8" y="153.9">40</text>
<text x="160" y="153.9">39</text>
<text x="182.8" y="153.9">TXDP2</text>
<text x="289.5" y="150.1">TXD0_N</text>
<text x="335.2" y="150.1">RXD0_N</text>
<text x="116.8" y="159">42</text>
<text x="160" y="159">41</text>
<text x="248.9" y="159">TX_FRAME_P</text>
<text x="284.4" y="159">G9</text>
<text x="289.5" y="160.2">TX_FRAME_P</text>
<text x="325" y="160.2">RX_FRAME_P</text>
<text x="350.4" y="159">G7</text>
<text x="365.7" y="159">RX_FRAME_P</text>
<text x="86.3" y="164">TXDN5</text>
<text x="116.8" y="164">44</text>
<text x="160" y="164">43</text>
<text x="182.8" y="164">TXDN4</text>
<text x="248.9" y="164">TX_FRAME_N</text>
<text x="284.4" y="164">H9</text>
<text x="289.5" y="165.3">TX_FRAME_N</text>
<text x="325" y="165.3">RX_FRAME_N</text>
<text x="350.4" y="164">G8</text>
<text x="365.7" y="164">RX_FRAME_N</text>
<text x="86.3" y="169.1">TXDP5</text>
<text x="116.8" y="169.1">46</text>
<text x="160" y="169.1">45</text>
<text x="182.8" y="169.1">TXDP4</text>
<text x="2.5" y="176.7">3</text>
<text x="78.7" y="174.2">FB_CLK_N</text>
<text x="78.7" y="179.3">FB_CLK_P</text>
<text x="116.8" y="179.3">50</text>
<text x="116.8" y="174.2">48</text>
<text x="160" y="179.3">49</text>
<text x="160" y="174.2">47</text>
<text x="182.8" y="174.2">TX_FRAME_N</text>
<text x="182.8" y="179.3">TX_FRAME_P</text>
<text x="253.9" y="179.3">FB_CLK_N</text>
<text x="253.9" y="174.2">FB_CLK_P</text>
<text x="281.9" y="179.3">G10</text>
<text x="281.9" y="174.2">F10</text>
<text x="289.5" y="175.5">FB_CLK_P</text>
<text x="325" y="175.5">DATA_CLK_P</text>
<text x="350.4" y="179.3">H11</text>
<text x="350.4" y="174.2">G11</text>
<text x="365.7" y="179.3">DATA_CLK_N</text>
<text x="365.7" y="174.2">DATA_CLK_P</text>
<text x="427.9" y="176.7">3</text>
<text x="116.8" y="184.4">52</text>
<text x="160" y="184.4">51</text>
<text x="289.5" y="180.6">FB_CLK_N</text>
<text x="325" y="180.6">DATA_CLK_N</text>
<text x="76.2" y="189.4">CTRL_OUT2</text>
<text x="116.8" y="189.4">54</text>
<text x="160" y="189.4">53</text>
<text x="182.8" y="189.4">CTRL_OUT0</text>
<text x="76.2" y="194.5">CTRL_OUT3</text>
<text x="116.8" y="194.5">56</text>
<text x="160" y="194.5">55</text>
<text x="182.8" y="194.5">CTRL_OUT1</text>
<text x="78.7" y="199.6">CTRL_IN2</text>
<text x="116.8" y="199.6">58</text>
<text x="160" y="199.6">57</text>
<text x="182.8" y="199.6">CTRL_IN0</text>
<text x="81.3" y="204.7">SYNC_IN</text>
<text x="116.8" y="204.7">60</text>
<text x="160" y="204.7">59</text>
<text x="182.8" y="204.7">CTRL_IN1</text>
<text x="102.8" y="212.3">GND</text>
<text x="171.4" y="212.3">GND</text>
<text x="292" y="228.8">1666</text>
<text x="304.7" y="228.8">Massachusetts</text>
<text x="340.3" y="228.8">Ave.,</text>
<text x="355.5" y="228.8">Lexington</text>
<text x="380.9" y="228.8">MA,</text>
<text x="391.1" y="228.8">02420</text>
<text x="83.8" y="237.7">If/when</text>
<text x="104.1" y="237.7">reassigning</text>
<text x="134.6" y="237.7">RX/TX</text>
<text x="149.8" y="237.7">pins,</text>
<text x="165.1" y="237.7">keep</text>
<text x="177.8" y="237.7">RX</text>
<text x="185.4" y="237.7">in</text>
<text x="83.8" y="240.2">first</text>
<text x="83.8" y="242.8">3</text>
<text x="88.9" y="242.8">or</text>
<text x="96.5" y="242.8">6.</text>
<text x="99" y="240.2">12</text>
<text x="106.7" y="240.2">GPIO</text>
<text x="106.7" y="242.8">Keep</text>
<text x="119.4" y="240.2">pairs</text>
<text x="119.4" y="242.8">TX</text>
<text x="127" y="242.8">in</text>
<text x="134.6" y="240.2">with</text>
<text x="134.6" y="242.8">second</text>
<text x="147.3" y="240.2">DATA_CLK</text>
<text x="152.4" y="242.8">bank</text>
<text x="165.1" y="242.8">of</text>
<text x="170.1" y="240.2">on</text>
<text x="172.7" y="242.8">12</text>
<text x="177.8" y="240.2">lane</text>
<text x="180.3" y="242.8">lanes.</text>
<text x="2.5" y="246.6">4</text>
<text x="427.9" y="246.6">4</text>
<text x="287.5" y="265.9">DRAWN:</text>
<text x="320.5" y="265.9">DRAWN</text>
<text x="335.7" y="265.9">BY:</text>
<text x="378.9" y="265.9">PAGE:</text>
<text x="408.1" y="265.9">REV:</text>
<text x="289.5" y="270.7">09/02/2014</text>
<text x="322.5" y="270.7">F.</text>
<text x="330.1" y="270.7">HUETTIG</text>
<text x="383.5" y="270.7">4</text>
<text x="388.5" y="270.7">OF</text>
<text x="396.1" y="270.7">8</text>
<text x="411.4" y="270.7">*</text>
<text x="44.4" y="278.3">A</text>
<text x="158.7" y="278.3">B</text>
<text x="266.6" y="278.3">C</text>
<text x="374.6" y="278.3">D</text>
</g>
</svg>
